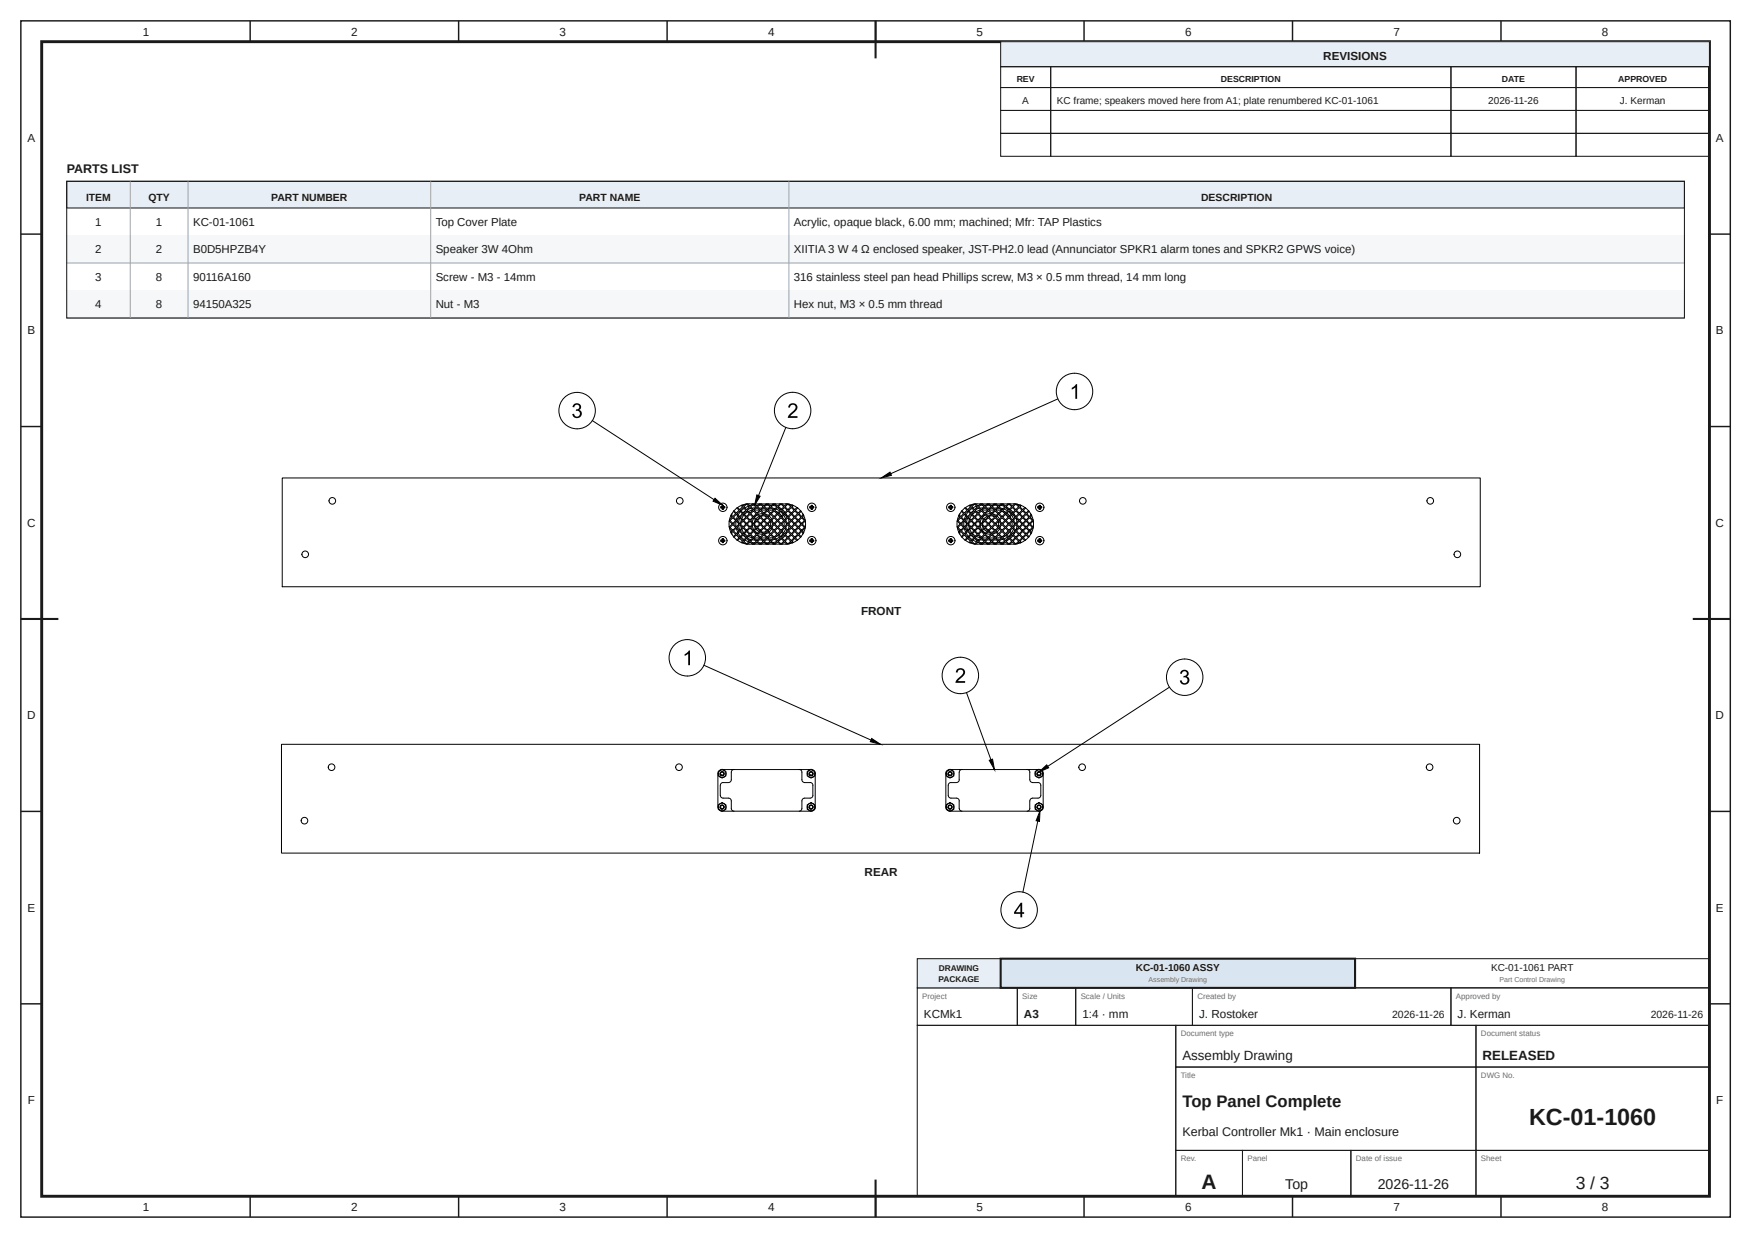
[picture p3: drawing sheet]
<svg xmlns="http://www.w3.org/2000/svg" width="420mm" height="297mm" viewBox="0 0 420 297" stroke-linecap="round" stroke-linejoin="round" font-family="sans-serif">
<g fill="none" stroke="#1a1a1a" stroke-width=".35">
<path d="M5 5h410v287h-410zM60 5v5M110 5v5M160 5v5M210 5v5M260 5v5M310 5v5M360 5v5M5 56.2h5M410 56.2h5M5 102.3h5M410 102.3h5"/>
<path d="M5 148.5h5M410 148.5h5M5 194.7h5M410 194.7h5M5 240.8h5M410 240.8h5M60 287v5M110 287v5M160 287v5M210 287v5M260 287v5M310 287v5"/>
<path d="M360 287v5"/>
</g>
<path d="M10 10h400v277h-400z" fill="none" stroke="#1a1a1a" stroke-width=".7" stroke-linecap="butt"/>
<path d="M210 5v9M5 148.5h9M406 148.5h9M210 283v9" fill="none" stroke="#1a1a1a" stroke-width=".5"/>
<path d="M240 10h170v6h-170z" fill="#e8eef5"/>
<g fill="none" stroke="#1a1a1a" stroke-width=".25">
<path d="M240 10h170v6h-170zM240 16h12v5h-12zM252 16h96v5h-96zM348 16h30v5h-30zM378 16h32v5h-32zM240 21h12v5.5h-12zM240 26.5h12v5.5h-12zM240 32h12v5.5h-12zM252 21h96v5.5h-96zM252 26.5h96v5.5h-96zM252 32h96v5.5h-96zM348 21h30v5.5h-30z"/>
<path d="M348 26.5h30v5.5h-30zM348 32h30v5.5h-30zM378 21h32v5.5h-32zM378 26.5h32v5.5h-32zM378 32h32v5.5h-32zM220 237h24v9h-24zM244 237h14v9h-14zM258 237h28v9h-28zM286 237h62v9h-62zM348 237h62v9h-62zM220 246h62v41h-62zM282 246h72v10h-72z"/>
<path d="M282 256h72v20h-72zM354 246h56v10h-56zM354 256h56v20h-56zM282 276h16v11h-16zM298 276h26v11h-26zM324 276h30v11h-30zM354 276h56v11h-56z"/>
</g>
<path d="M220 230h20v7h-20z" fill="#e8eef5"/>
<path d="M220 230h20v7h-20z" fill="none" stroke="#1a1a1a" stroke-width=".25"/>
<path d="M240 230h85v7h-85z" fill="#d9e6f2"/>
<path d="M240 230h85v7h-85z" fill="none" stroke="#1a1a1a" stroke-width=".5"/>
<path d="M325 230h85v7h-85z" fill="none" stroke="#1a1a1a" stroke-width=".25"/>
<path d="M16 43.5h388v6.4h-388z" fill="#e8eef5"/>
<path d="M16 43.5h388v6.4h-388z" fill="none" stroke="#1a1a1a" stroke-width=".25"/>
<path d="M16 56.5h388" fill="none" stroke="#9aa3ad" stroke-width=".24"/>
<path d="M16 56.5h388v6.6h-388z" fill="#f5f7f9"/>
<path d="M16 63.1h388M16 69.7h388" fill="none" stroke="#9aa3ad" stroke-width=".24"/>
<path d="M16 69.7h388v6.6h-388z" fill="#f5f7f9"/>
<path d="M31.2 43.5v32.8M45.1 43.5v32.8M103.3 43.5v32.8M189.2 43.5v32.8M16 76.3h388" fill="none" stroke="#9aa3ad" stroke-width=".24"/>
<path d="M16 43.5h388v32.8h-388z" fill="none" stroke="#1a1a1a" stroke-width=".25"/>
<g fill="none" stroke="#000" stroke-width=".24">
<path d="M253.7 95.7l-40.1 18M67.7 114.7h287.3v26.1h-287.3zM142.1 100.9l29.2 19M171.5 119.5l1.9 1.7-2.4-1zM181.5 118.7l.8 .4-1.3 2.1zM188.5 102.6l-6.6 16.3M211.3 114.7l2.2-1.4 .3 .7zM172.9 129.6l.2 .1M172.9 121.6l.2 .1M173.1 129.8l.2 .2M173.1 129.8h-.2M173.1 121.8l.2 .2"/>
<path d="M173.1 121.8h-.2M173.1 129.6v.2M173.1 121.6v.2M173.1 129.6v.1M173.1 121.6v.1M173.1 121.6h.1M173.1 129.6h.1M173.1 121.8l.1 .1M173.1 129.6h-.2v.2l.3 .1 .1 .3M173.1 121.6l-.2 .1 .2 .1M173.1 129.8h.1M173.1 121.8h.1"/>
<path d="M173.2 121.9v.1M173.2 129.3l.1 .1M173.2 121.3l.1 .1M173.2 129.5h.1M173.2 121.5h.1M173.2 129.2h.3v.3M173.2 121.2h.3v.3M173.2 121.8v.1M173.2 122v.2h.3M173.3 129.2l-.1 .3M173.3 121.2l-.1 .3M173.3 130l-.1 .2"/>
<path d="M173.3 129.4l-.2 .3M173.3 122l-.1 .2M173.3 121.4l-.2 .3M173.3 130h-.1M173.3 122h-.1M173.3 130h.1M173.3 129.4h.1M173.3 122h.1M173.3 121.4h.1M173.4 130l.1 .2h-.3M173.4 129.5l.2 .1M173.4 121.5h.1"/>
<path d="M173.4 122h.1M173.5 129.6h.3M173.5 121.8v.2M173.5 129.8v.1M173.5 121.5h.1M173.5 129.2v.3M173.5 121.2v.3M173.5 130v.2M173.5 122v.2M173.5 129.9v.1M173.5 121.5l.1 .1M173.6 129.7h.1"/>
<path d="M173.6 129.8h.1M173.6 121.7h.1M173.6 121.8h.1M173.6 129.8l-.2 .2M173.6 121.8l-.1 .1M173.6 129.8l-.1 .1M173.6 129.8h.2M173.6 121.8h.2M173.7 129.6v.2M173.7 121.6v.2M173.8 129.6l-.2 .1M173.8 121.6l-.2 .1"/>
<path d="M173.8 129.6v.2h-.2M173.8 121.6v.2M173.8 121.6h-.3M173.8 121.8h-.3v.4M175.4 127.9l.2 .3M175.6 123.2l-.2 .4M175.8 125.9l.6 .6-.6 .7-.7-.7zM175.8 124.2l.6 .7-.6 .7-.7-.7zM175.9 122.7l.5 .5-.6 .7-.4-.4-.1 .3 .3 .3-.6 .6-.1 .4 .7 .6-.7 .6 .1 .4 .6 .7-.3 .3 .1 .2 .4-.4 .6 .7-.5 .5 .1 .2 .6-.6 .6 .7-.5 .5M175.9 127.4l.7-.7 .6 .7-.6 .6zM175.9 125.7l.7-.7 .6 .7-.6 .7zM175.9 124.1l.7-.7 .6 .7-.6 .6z"/>
<path d="M176.5 125.1v1.2M176.6 126.7l.3 1M176.7 129.5l.2 .2M176.7 128.2l.7-.7 .7 .7-.7 .7zM176.7 126.5l.7-.6 .7 .6-.7 .7zM176.7 123.2l.7-.6 .7 .6-.7 .7zM176.9 129.7l.5-.5 .7 .6-.3 .4h.2M176.9 121.7l-.2 .2 .5 .5-.6 .7-.6-.6-.1 .2M176.9 123.7l-.3 1M177.1 127.9l.5 .8M177.1 125.6v.2M177.2 126.1l.2 1.1"/>
<path d="M177.4 124.2l.7 .7-.7 .7-.7-.7zM177.4 124.2l-.2 1.1M177.6 127.4l.6-.7 .7 .7-.7 .6zM177.6 125.7l.6-.7 .7 .7-.7 .7zM177.6 124.1l.6-.7 .7 .7-.7 .6zM177.6 122.4l.6-.6 .7 .6-.7 .7zM177.6 122.7l-.5 .8M177.7 125.6v.2M177.7 126.1l.1 .7M177.8 128.8l.7 .6M177.8 121.3l.3 .3-.7 .7-.5-.5M177.8 124.6l-.1 .7"/>
<path d="M177.9 128l.2 .2M177.9 127l.5 .8M178 130.2l.2-.2 .5 .4 .6 .1 .6-.5 .5 .5M178 121.2l-.2 .1M178.1 123.2l-.2 .2M178.2 128.4l.5 .4M178.2 128.3l.7 .7-.7 .7-.6-.7zM178.4 129.8l.7-.6 .6 .6-.6 .7zM178.4 128.2l.7-.7 .6 .7-.6 .7zM178.4 123.2l.7-.6 .6 .6-.6 .7zM178.4 121.6l.7-.7 .6 .7-.6 .7zM178.4 123.6l-.5 .8"/>
<path d="M178.5 122l-.7 .6M178.6 128l.7 .6M178.7 129.6l.9 .4M178.7 122.6l-.5 .4M179.1 125.9l.6 .6-.6 .7-.7-.7zM179.1 124.2l.6 .7-.6 .7-.7-.7zM179.2 129l.7-.7 .6 .7-.6 .7zM179.2 127.4l.7-.7 .6 .7-.6 .6zM179.2 125.7l.7-.7 .6 .7-.6 .7zM179.2 124.1l.7-.7 .6 .7-.6 .6zM179.2 122.4l.7-.6 .6 .6-.6 .7zM179.3 122.8l-.7 .6"/>
<path d="M179.4 129.2l.7 .3M179.5 128.7l1.1 .3M179.6 121.4l-.9 .4M179.8 130.1h.2M180 121.3l-.2 .1M180 129.8l.7-.6 .7 .6-.7 .7zM180 128.2l.7-.7 .7 .7-.7 .7zM180 123.2l.7-.6 .7 .6-.7 .7zM180 121.6l.7-.7 .7 .7-.7 .7zM180.1 122l-.7 .2M180.4 125.5v.4M180.4 129.5h.7"/>
<path d="M180.4 130.2h.6M180.4 126.2l.4 .9M180.4 120.9l-.5 .5-.6-.5-.6 .1-.5 .4-.2-.2M180.6 122.4l-1.1 .3M180.7 125.9l.7 .6-.7 .7-.7-.7zM180.7 124.2l.7 .7-.7 .7-.7-.7zM180.8 124.3l-.4 .9M180.9 127.4l.6-.7 .7 .7-.7 .6zM180.9 125.7l.6-.7 .7 .7-.7 .7zM180.9 124.1l.6-.7 .7 .7-.7 .6zM180.9 122.4l.6-.6 .7 .6-.7 .7zM180.9 129l1.3 .1"/>
<path d="M180.9 126.1l.3 .6M180.9 127.3l.8 .6M181 121.9h.1M181 121.9h-.6M181 130.5l.5-.5 .6 .5M181 120.9l.5 .5 .6-.5M181 121.2h-.6M181.2 124.7l-.3 .7M181.3 126.9l.8 .6M181.3 121.2h.5M181.3 130.2h.5M181.4 129.5h.3"/>
<path d="M181.4 121.9h.3M181.5 128.3l.7 .7-.7 .7-.6-.7zM181.7 123.5l-.8 .6M181.7 129.8l.7-.6 .6 .6-.6 .7zM181.7 128.2l.7-.7 .6 .7-.6 .7zM181.7 126.5l.7-.6 .6 .6-.6 .7zM181.7 123.2l.7-.6 .6 .6-.6 .7zM181.7 121.6l.7-.7 .6 .7-.6 .7zM181.9 128l1.1 .2M182 129.5h.8M182 121.9h.8M182.1 123.9l-.8 .6"/>
<path d="M182.1 121.2h.6M182.1 130.2h.6M182.2 122.4h-1.3M182.3 127.6l.2 .1M182.4 124.2l.6 .7-.6 .7-.7-.7zM182.5 127.4l.7-.7 .7 .7-.7 .6zM182.5 124.1l.7-.7 .7 .7-.7 .6zM182.5 122.4l.7-.6 .7 .6-.7 .7zM182.5 123.8h-.2M182.6 122.4h1.2M182.6 129.1h1.2M182.6 130.5l.6-.5 .5 .5"/>
<path d="M182.6 120.9l.6 .5 .5-.5M182.9 123.7l.8 .2M183 121.2h.4M183 130.2h.4M183 123.2l-1.1 .2M183 129.5h.3M183 121.9h.3M183.2 128.3l.7 .7-.7 .7-.7-.7zM183.2 125l.7 .7-.7 .7-.7-.7zM183.3 123.2l.7-.6 .7 .6-.7 .7zM183.3 121.6l.7-.7 .7 .7-.7 .7zM183.4 123.3l.9 .4"/>
<path d="M183.6 129.5h.8M183.6 121.9h.8M183.7 121.2h.6M183.7 130.2h.6M183.7 127.5l-.8 .2M184 129.2l.7 .6-.7 .7-.7-.7zM184 127.5l.7 .7-.7 .7-.7-.7zM184 125.9l.7 .6-.7 .7-.7-.7zM184 124.2l.7 .7-.7 .7-.7-.7zM184.2 129l.6-.7 .7 .7-.7 .7zM184.2 127.4l.6-.7 .7 .7-.7 .6zM184.2 125.7l.6-.7 .7 .7-.7 .7z"/>
<path d="M184.2 124.1l.6-.7 .7 .7-.7 .6zM184.2 122.4l.6-.6 .7 .6-.7 .7zM184.2 122.4l1.3 .1M184.3 127.8l-.9 .3M184.3 130.5l.5-.5 .6 .5M184.3 120.9l.5 .5 .6-.5M184.5 123.8l.6 .7M184.6 121.2h.5M184.6 124.8l.1 .1M184.7 126.5l-.1 .1M184.7 121.9h.1M184.8 121.9h.2"/>
<path d="M184.8 125.1v1.2M185 129.5h-.3M185 129.8l.7-.6 .6 .6-.6 .7zM185 128.2l.7-.7 .6 .7-.6 .7zM185 123.2l.7-.6 .6 .6-.6 .7zM185 121.6l.7-.7 .6 .7-.6 .7zM185.1 126.9l-.6 .7M185.1 130.2h-.5M185.2 124.7l.1 .5M185.3 126.3l-.1 .4M185.3 121.2l.9 .3M185.3 121.9l.6 .1"/>
<path d="M185.3 125.5v.4M185.5 129l-1.3 .1M185.7 125.9l.6 .6-.6 .7-.7-.7zM185.7 124.2l.6 .7-.6 .7-.7-.7zM185.8 129l.7-.7 .7 .7-.7 .7zM185.8 127.4l.7-.7 .7 .7-.7 .6zM185.8 125.7l.7-.7 .7 .7-.7 .7zM185.8 124.1l.7-.7 .7 .7-.7 .6zM185.8 122.4l.7-.6 .7 .6-.7 .7zM185.9 129.4l-.6 .1M185.9 130.5l.6-.5 .5 .5M185.9 120.9l.6 .5 .5-.5"/>
<path d="M186.1 122.6l.5 .3M186.1 122.1l.9 .5M186.2 130l-.9 .2M186.6 128.5l-.5 .3M186.6 129.8l.7-.6 .7 .6-.7 .7zM186.6 128.2l.7-.7 .7 .7-.7 .7zM186.6 126.5l.7-.6 .7 .6-.7 .7zM186.6 124.9l.7-.7 .7 .7-.7 .7zM186.6 123.2l.7-.6 .7 .6-.7 .7zM186.6 121.6l.7-.7 .7 .7-.7 .7zM186.8 121.7l.7 .4M186.8 123.1l.7 .7"/>
<path d="M187 128.8l-.9 .5M187.2 122.7l.6 .7M187.5 127.7l-.7 .6M187.5 129.3l-.7 .4M187.5 129l.6-.7 .7 .7-.7 .7zM187.5 127.4l.6-.7 .7 .7-.7 .6zM187.5 125.7l.6-.7 .7 .7-.7 .7zM187.5 124.1l.6-.7 .7 .7-.7 .6zM187.5 122.4l.6-.6 .7 .6-.7 .7zM187.6 124l.2 .4M187.6 120.9l.5 .5 .6-.5 .6 .1 .5 .4 .2-.2M187.6 122.3l.7 .6"/>
<path d="M187.8 127l-.2 .5M187.8 128l-.6 .7M188 123.6l.4 .9M188 124.9h.1M188 126.5h.1M188 125.2v1.1M188.3 128.5l-.7 .7M188.3 129.8l.7-.6 .6 .6-.6 .7zM188.3 128.2l.7-.7 .6 .7-.6 .7zM188.3 126.5l.7-.6 .6 .6-.6 .7zM188.3 124.9l.7-.7 .6 .7-.6 .7zM188.3 123.2l.7-.6 .6 .6-.6 .7z"/>
<path d="M188.3 121.6l.7-.7 .6 .7-.6 .7zM188.4 120.9h-8.7a4.8 4.8 0 0 0-4.8 4.8 4.8 4.8 0 0 0 4.8 4.8h8.7M188.4 120.9a4.8 4.8 0 0 1 4.8 4.8 4.8 4.8 0 0 1-4.8 4.8M188.4 126.9l-.4 .9M188.4 123.1l.4 .6M188.5 124.7v.4M188.5 126.3v.4M188.6 125.5v.4M188.8 127.7l-.4 .6M189 124.2l.2 1.1M189.1 129l.7-.7 .7 .7-.7 .7zM189.1 127.4l.7-.7 .7 .7-.7 .6z"/>
<path d="M189.1 125.7l.7-.7 .7 .7-.7 .7zM189.1 124.1l.7-.7 .7 .7-.7 .6zM189.1 122.4l.7-.6 .7 .6-.7 .7zM189.2 126.1l-.2 1.1M189.2 125.6v.2M189.9 128.2l.7-.7 .7 .7-.7 .7zM189.9 126.5l.7-.6 .7 .6-.7 .7zM189.9 124.9l.7-.7 .7 .7-.7 .7zM189.9 123.2l.7-.6 .7 .6-.7 .7zM190 130.2l-.2-.2-.5 .5h-.6l-.6-.5-.5 .5M190.1 121.2l.2 .1M190.3 121.3l-.4 .3 .7 .7 .5-.5"/>
<path d="M190.8 127.4l.7-.7 .6 .7-.6 .6zM190.8 125.7l.7-.7 .6 .7-.6 .7zM190.8 124.1l.7-.7 .6 .7-.6 .6zM191.1 129.7l-.5-.5-.7 .6 .4 .4h-.2M191.1 121.7l.2 .2M191.3 121.9l-.5 .5 .7 .7 .5-.6 .2 .2M191.3 129.5l-.2 .2M191.6 126.5l.7-.6 .6 .6-.6 .7zM191.6 124.9l.7-.7 .6 .7-.6 .7zM192.1 122.7l-.5 .5 .7 .7 .4-.4M192.2 128.7l-.2 .2-.5-.6-.7 .7 .5 .5M192.5 123.2l.1 .3"/>
<path d="M192.6 127.9l-.1 .3M192.7 127.9l-.4-.4-.7 .7 .5 .5M192.7 123.5l.1 .2M192.8 123.7l-.4 .4 .7 .6M193.1 126.7l-.7 .7 .4 .3-.1 .2M193.1 124.7l.1 .4M193.1 125.1l-.7 .6 .7 .6M193.2 126.3l-.1 .4M194.2 129.6l.2 .1M194.2 121.6l.2 .1M194.2 121.8h.3M194.2 129.6v.2l.3 .1 .1 .3"/>
<path d="M194.2 121.6v.2M194.4 129.8l.2 .2M194.4 129.8h-.2M194.4 121.8l.2 .2M194.4 121.8h-.2M194.4 129.6v.2M194.4 121.6v.2M194.4 129.6l.1 .1M194.4 121.6l.1 .1M194.4 129.6h.2M194.4 121.8l.1 .1M194.4 121.6h.2"/>
<path d="M194.5 129.6h-.3M194.5 121.6h-.3M194.5 129.8h-.1M194.5 121.8h-.1M194.5 121.9l.1 .1M194.6 129.3v.1M194.6 121.3v.1M194.6 129.5h.1M194.6 121.8l-.1 .1M194.6 121.5h.1M194.6 130.2h.2M194.6 129.2h.2"/>
<path d="M194.6 121.2h.2M194.6 121.5h-.1M194.6 129.5h-.1M194.6 129.2v.3M194.6 121.2v.3M194.6 130v.2M194.6 129.4l-.2 .3M194.6 122v.2M194.6 121.4l-.2 .3M194.6 130h.1M194.6 122h.1M194.6 130h.2"/>
<path d="M194.6 129.4h.2M194.6 122h.2M194.6 121.4h.2M194.8 130v.2M194.8 129.5l.2 .1M194.8 122v.2M194.8 121.5h.1M194.8 130h.1M194.8 122h.1M194.8 129.3v.2M194.8 129.6h.1M194.8 121.8v.2"/>
<path d="M194.8 121.3v.2M194.8 121.6h.1M194.8 129.8l.1 .1M194.8 129.5h.1M194.8 129.2v.3M194.8 121.2v.3M194.8 122l-.1 .2-.1-.2M194.9 129.9l-.1 .3M194.9 121.5l.1 .1M194.9 129.7h.1M194.9 129.8h.1M194.9 121.7h.1"/>
<path d="M194.9 121.8h.1M194.9 129.8l-.1 .2M194.9 121.8l-.1 .2M194.9 129.6h.3M194.9 121.6h.3M195 121.8l-.1 .1M195 129.8h.2M195 121.8h.2M195 129.6v.2M195 121.6v.2M195.2 129.6l-.2 .1M195.2 121.6l-.2 .1"/>
<path d="M195.2 129.6v.2l-.3 .1M195.2 121.6v.2M195.2 121.8h-.3M227.6 129.6l.1 .1M227.6 121.6l.1 .1M227.6 121.8h.2M227.6 129.6l.3 .6M227.6 121.6v.2M227.7 129.8l.3 .2M227.7 129.8h-.1M227.7 121.8l.3 .2M227.7 121.8h-.1"/>
<path d="M227.7 129.6v.2M227.7 121.6v.2M227.8 129.6v.1M227.8 121.6v.1M227.8 129.6h.1M227.8 121.8l.1 .1M227.8 121.6h.1M227.8 129.6h-.2M227.8 121.6h-.2M227.8 129.8h.1M227.8 121.8h.1M227.9 121.9v.1"/>
<path d="M227.9 129.3l.1 .1M227.9 121.3l.1 .1M227.9 129.5h.1M227.9 121.8v.1M227.9 121.5h.1M227.9 129.2v.3M227.9 121.2v.3M227.9 130.2h.3M227.9 129.2h.3M227.9 121.2h.3M228 130l-.1 .2M228 129.4l-.3 .3"/>
<path d="M228 122l-.1 .2M228 121.4l-.3 .3M228 130h-.1M228 122h-.1M228 130h.1M228 129.4h.1M228 122h.1M228 121.4h.1M228.1 130l.1 .2M228.1 129.5l.2 .1M228.1 122l.1 .2M228.1 121.5h.1"/>
<path d="M228.1 130h.1M228.1 122h.1M228.1 129.2l.1 .3M228.1 121.2l.1 .3M228.2 122l-.2 .2-.1-.2M228.2 129.3v.2M228.2 129.6h.1M228.2 121.8v.2M228.2 121.3v.2M228.2 121.6h.1M228.2 129.8v.1M228.2 129.5h.1"/>
<path d="M228.2 121.5h.1M228.2 129.9l-.1 .3M228.2 121.5l.1 .1M228.3 129.7h.1M228.3 129.8h.1M228.3 121.7h.1M228.3 121.8h.1M228.3 129.8l-.2 .2M228.3 121.8l-.2 .2M228.3 129.6h.2M228.3 121.6h.2M228.3 121.8l-.1 .1"/>
<path d="M228.3 129.8h.2M228.3 121.8h.2M228.3 129.6v.2M228.3 121.6v.2M228.5 129.6l-.2 .1M228.5 121.6l-.2 .1M228.5 129.6v.2l-.3 .1M228.5 121.6v.2M228.5 121.8h-.2M229.8 126.5l.6-.6 .7 .6-.7 .7zM230.1 127.9l.1 .3M230.2 123.2l-.1 .4"/>
<path d="M230.4 124.2l.7 .7-.7 .7-.6-.7zM230.6 122.7l.5 .5-.7 .7-.3-.4-.1 .3 .3 .3-.7 .6v.4l.7 .6-.7 .6v.4l.7 .7-.3 .3 .1 .2 .3-.4 .7 .7-.5 .5M230.6 128.7l.1 .2 .6-.6 .6 .7-.5 .5M230.6 127.4l.7-.7 .6 .7-.6 .6zM230.6 125.7l.7-.7 .6 .7-.6 .7zM230.6 124.1l.7-.7 .6 .7-.6 .6zM231.2 125.1v1.2M231.3 126.7l.3 1M231.4 129.5l.2 .2 .5-.5 .6 .6-.3 .4M231.4 128.2l.7-.7 .6 .7-.6 .7zM231.4 126.5l.7-.6 .6 .6-.6 .7zM231.4 123.2l.7-.6 .6 .6-.6 .7z"/>
<path d="M231.6 121.7l-.2 .2 .5 .5-.6 .7-.6-.6-.1 .2M231.6 123.7l-.3 1M231.7 127.9l.6 .8M231.8 125.6v.2M231.8 126.1l.3 1.1M232.1 124.2l.6 .7-.6 .7-.7-.7zM232.1 124.2l-.3 1.1M232.2 129l.7-.7 .7 .7-.7 .7zM232.2 127.4l.7-.7 .7 .7-.7 .6zM232.2 125.7l.7-.7 .7 .7-.7 .7zM232.2 124.1l.7-.7 .7 .7-.7 .6zM232.2 122.4l.7-.6 .7 .6-.7 .7z"/>
<path d="M232.3 122.7l-.6 .8M232.3 125.6v.2M232.3 126.1l.2 .7M232.4 128.8l.8 .6M232.4 121.3l.3 .3-.6 .7-.5-.5M232.4 130.1l.3 .1 .2-.2 .5 .4 .6 .1 .6-.5 .5 .5M232.5 124.6l-.2 .7M232.6 128l.1 .2M232.6 127l.5 .8M232.7 123.2l-.1 .2M232.9 128.4l.5 .4M233.1 129.8l.6-.6 .7 .6-.7 .7z"/>
<path d="M233.1 128.2l.6-.7 .7 .7-.7 .7zM233.1 123.2l.6-.6 .7 .6-.7 .7zM233.1 121.6l.6-.7 .7 .7-.7 .7zM233.1 123.6l-.5 .8M233.2 122l-.8 .6M233.3 128l.7 .6M233.3 129.6l1 .4M233.4 122.6l-.5 .4M233.7 125.9l.7 .6-.7 .7-.6-.7zM233.7 124.2l.7 .7-.7 .7-.6-.7zM233.9 127.4l.7-.7 .6 .7-.6 .6zM233.9 125.7l.7-.7 .6 .7-.6 .7z"/>
<path d="M233.9 124.1l.7-.7 .6 .7-.6 .6zM233.9 122.4l.7-.6 .6 .6-.6 .7zM234 122.8l-.7 .6M234.1 129.2l.7 .3M234.2 128.7l1 .3M234.3 121.4l-1 .4M234.4 120.9h8.6a4.8 4.8 0 0 1 4.9 4.8 4.8 4.8 0 0 1-4.9 4.8h-8.6M234.4 120.9a4.8 4.8 0 0 0-4.9 4.8 4.8 4.8 0 0 0 4.9 4.8M234.5 130.1h.2M234.6 128.3l.6 .7-.6 .7-.7-.7zM234.7 121.3l-.2 .1M234.7 129.8l.7-.6 .6 .6-.6 .7z"/>
<path d="M234.7 128.2l.7-.7 .6 .7-.6 .7zM234.7 123.2l.7-.6 .6 .6-.6 .7zM234.7 121.6l.7-.7 .6 .7-.6 .7zM234.8 122l-.7 .2M235.1 125.5v.4M235.1 129.5h.7M235.1 130.2h.6M235.1 126.2l.4 .9M235.1 120.9l-.5 .5-.6-.5-.6 .1-.5 .4-.2-.2-.3 .1M235.2 122.4l-1 .3M235.4 125.9l.6 .6-.6 .7-.7-.7zM235.4 124.2l.6 .7-.6 .7-.7-.7z"/>
<path d="M235.5 124.3l-.4 .9M235.5 127.4l.7-.7 .7 .7-.7 .6zM235.5 125.7l.7-.7 .7 .7-.7 .7zM235.5 124.1l.7-.7 .7 .7-.7 .6zM235.5 122.4l.7-.6 .7 .6-.7 .7zM235.6 129l1.2 .1M235.6 126.1l.3 .6M235.6 127.3l.8 .6M235.6 121.9h.2M235.6 121.2h.1M235.6 130.2h.1M235.7 121.9h-.6"/>
<path d="M235.7 121.2h-.6M235.7 130.5l.5-.5 .6 .5M235.7 120.9l.5 .5 .6-.5M235.9 124.7l-.3 .7M236 126.9l.7 .6M236 121.2h.4M236 130.2h.4M236.1 129.5h.2M236.1 121.9h.2M236.2 128.3l.7 .7-.7 .7-.7-.7zM236.4 123.5l-.8 .6M236.4 129.8l.6-.6 .7 .6-.7 .7z"/>
<path d="M236.4 128.2l.6-.7 .7 .7-.7 .7zM236.4 123.2l.6-.6 .7 .6-.7 .7zM236.4 121.6l.6-.7 .7 .7-.7 .7zM236.6 128l1.1 .2M236.7 129.5h.7M236.7 121.9h.7M236.7 123.9l-.7 .6M236.7 121.2h.6M236.7 130.2h.6M236.8 122.4h-1.2M237 127.6l.2 .1M237 125.9l.7 .6-.7 .7-.6-.7z"/>
<path d="M237 124.2l.7 .7-.7 .7-.6-.7zM237.2 122.4l.6-.6 .7 .6-.7 .7zM237.2 123.8h-.2M237.2 122.4h1.3M237.2 129.1h1.3M237.3 130.5l.5-.5 .6 .5M237.3 120.9l.5 .5 .6-.5M237.5 123.7l.9 .2M237.6 121.2h.5M237.6 130.2h.5M237.7 123.2l-1.1 .2M237.7 129.5h.3"/>
<path d="M237.7 121.9h.3M237.8 128.3l.7 .7-.7 .7-.6-.7zM237.8 126.7l.7 .7-.7 .6-.6-.6zM237.8 123.4l.7 .7-.7 .6-.6-.6zM237.8 125l.7 .7-.7 .7-.6-.7zM238 123.2l.7-.6 .6 .6-.6 .7zM238.1 123.3l.8 .4M238.3 129.5h.8M238.3 121.9h.8M238.4 121.2h.6M238.4 130.2h.6M238.4 127.5l-.9 .2"/>
<path d="M238.7 129.2l.6 .6-.6 .7-.7-.7zM238.7 127.5l.6 .7-.6 .7-.7-.7zM238.7 125.9l.6 .6-.6 .7-.7-.7zM238.7 124.2l.6 .7-.6 .7-.7-.7zM238.7 120.9l.6 .7-.6 .7-.7-.7zM238.8 122.4l.7-.6 .7 .6-.7 .7zM238.9 122.4l1.2 .1M238.9 127.8l-.8 .3M238.9 130.5l.6-.5 .5 .5M238.9 120.9l.6 .5 .5-.5M239.1 123.8l.6 .7M239.3 121.2h.4"/>
<path d="M239.3 124.8v.1M239.3 126.5v.1M239.4 121.9h.1M239.4 121.9h.3M239.4 125.1v1.2M239.5 128.3l.7 .7-.7 .7-.7-.7zM239.5 126.7l.7 .7-.7 .6-.7-.6zM239.5 125l.7 .7-.7 .7-.7-.7zM239.5 123.4l.7 .7-.7 .6-.7-.6zM239.7 129.5h-.3M239.7 123.2l.6-.6 .7 .6-.7 .7zM239.7 126.9l-.6 .7"/>
<path d="M239.7 130.2h-.4M239.8 124.7l.2 .5M240 126.3l-.2 .4M240 121.2l.9 .3M240 121.9l.6 .1M240 125.5v.4M240.1 129l-1.2 .1M240.3 129.2l.7 .6-.7 .7-.6-.7zM240.3 127.5l.7 .7-.7 .7-.6-.7zM240.3 125.9l.7 .6-.7 .7-.6-.7zM240.3 124.2l.7 .7-.7 .7-.6-.7zM240.3 120.9l.7 .7-.7 .7-.6-.7z"/>
<path d="M240.5 122.4l.6-.6 .7 .6-.7 .7zM240.6 129.4l-.6 .1M240.6 130.5l.5-.5 .6 .5M240.6 120.9l.5 .5 .6-.5M240.7 122.6l.6 .3M240.8 122.1l.9 .5M240.9 130l-.9 .2M241.1 128.3l.7 .7-.7 .7-.6-.7zM241.1 126.7l.7 .7-.7 .6-.6-.6zM241.1 125l.7 .7-.7 .7-.6-.7zM241.1 123.4l.7 .7-.7 .6-.6-.6zM241.3 128.5l-.6 .3"/>
<path d="M241.3 123.2l.7-.6 .7 .6-.7 .7zM241.3 121.6l.7-.7 .7 .7-.7 .7zM241.4 121.7l.7 .4M241.5 123.1l.6 .7M241.7 128.8l-.9 .5M241.8 122.7l.7 .7M242 129.2l.7 .6-.7 .7-.7-.7zM242 127.5l.7 .7-.7 .7-.7-.7zM242 125.9l.7 .6-.7 .7-.7-.7zM242 124.2l.7 .7-.7 .7-.7-.7zM242.1 127.7l-.6 .6M242.1 129.3l-.7 .4"/>
<path d="M242.1 122.4l.7-.6 .7 .6-.7 .7zM242.3 120.9l.5 .5 .5-.5 .7 .1M242.3 124l.2 .4M242.3 122.3l.7 .6M242.5 127l-.2 .5M242.5 128l-.7 .7M242.6 123.6l.5 .9M242.6 124.9h.1M242.7 126.5h-.1M242.7 125.2v1.1M242.8 128.3l.7 .7-.7 .7-.7-.7zM242.8 126.7l.7 .7-.7 .6-.7-.6z"/>
<path d="M242.8 125l.7 .7-.7 .7-.7-.7zM242.8 123.4l.7 .7-.7 .6-.7-.6zM243 128.5l-.7 .7M243 123.2l.6-.6 .7 .6-.7 .7zM243.1 126.9l-.5 .9M243.1 123.1l.4 .6M243.1 124.7l.1 .4M243.2 126.3l-.1 .4M243.3 125.5v.4M243.5 127.7l-.4 .6M243.6 129.2l.7 .6-.7 .7-.6-.7zM243.6 127.5l.7 .7-.7 .7-.6-.7z"/>
<path d="M243.6 125.9l.7 .6-.7 .7-.6-.7zM243.6 124.2l.7 .7-.7 .7-.6-.7zM243.6 120.9l.7 .7-.7 .7-.6-.7zM243.7 124.2l.2 1.1M243.8 124.1l.7-.7 .6 .7-.6 .6zM243.8 122.4l.7-.6 .6 .6-.6 .7zM243.9 126.1l-.2 1.1M243.9 125.6v.2M244 121l.5 .4 .2-.2 .3 .1M244 130.4l-.7 .1-.5-.5-.5 .5M244.5 128.3l.6 .7-.6 .7-.7-.7zM244.5 126.7l.6 .7-.6 .6-.7-.6z"/>
<path d="M244.5 125l.6 .7-.6 .7-.7-.7zM244.6 123.2l.7-.6 .7 .6-.7 .7zM244.9 121.3l-.3 .3 .7 .7 .5-.5M245.3 127.5l.7 .7-.7 .7-.7-.7zM245.3 125.9l.7 .6-.7 .7-.7-.7zM245.3 124.2l.7 .7-.7 .7-.7-.7zM245.8 129.7l-.5-.5-.7 .6 .4 .4h-.3l-.2-.2-.5 .5M245.8 121.7l.2 .2M246 121.9l-.6 .5 .7 .7 .6-.6 .1 .2M246 129.5l-.2 .2M246.1 126.7l.7 .7-.7 .6-.7-.6zM246.1 125l.7 .7-.7 .7-.7-.7z"/>
<path d="M246.1 123.4l.7 .7-.7 .6-.7-.6zM246.8 122.7l-.5 .5 .6 .7 .4-.4 .2 .2M246.9 125.9l.7 .6-.7 .7-.6-.7zM246.9 124.2l.7 .7-.7 .7-.6-.7zM247.2 123.2l.1 .3M247.3 127.9l-.1 .3M247.4 123.7l-.3 .4 .7 .6v.4l-.7 .6 .7 .6v.2l-.7 .9 .4 .3-.2 .2-.4-.4-.6 .7 .5 .6-.1 .1-.6-.6-.7 .7 .6 .5M248.9 129.6l.2 .1M248.9 121.6l.2 .1M248.9 121.8h.2M248.9 129.6v.2l.3 .1M248.9 121.6v.2"/>
<path d="M249.1 129.8l.2 .2M249.1 129.8h-.2M249.1 121.8h.1v.4M249.1 121.8h-.2M249.1 129.6v.2M249.1 121.6v.2M249.1 129.6v.1M249.1 121.6v.1M249.1 129.6h.1M249.1 121.8l.1 .1M249.1 129.6h-.2M249.1 121.6h-.2"/>
<path d="M249.1 129.8h.1M249.1 121.8h.1M249.2 121.5v.1M249.2 121.5l-.1 .1M249.2 129.9l.1 .1M249.2 129.3v.3l-.1 .1M249.2 121.8l.1 .2M249.2 121.3v.3l-.1 .1M249.2 129.8v.1M249.2 129.5h.1M249.2 121.5h.1M249.2 130v.2"/>
<path d="M249.2 129.2v.3M249.2 121.2v.3M249.2 130.2h.3M249.2 129.2h.3M249.2 121.2h.3M249.3 129.5h-.1M249.3 121.5h-.1M249.3 130l-.1 .2M249.3 130h-.1M249.3 122h-.1M249.3 130h.1M249.3 129.4h.1"/>
<path d="M249.3 122h.1M249.3 121.4h.1M249.4 130l.1 .2M249.4 129.5l.2 .1M249.4 122l.1 .2M249.4 121.5h.1M249.4 130h.1M249.4 122h.1M249.5 129.6h.1M249.5 121.8v.2M249.5 121.6h.1M249.5 129.8v.1"/>
<path d="M249.5 129.2v.3M249.5 121.2v.3M249.5 122l-.1 .2-.2-.2M249.5 129.3v.2M249.5 121.3v.2M249.5 129.5h.1M249.5 121.5h.1M249.5 129.9v.3M249.5 121.5l.1 .1M249.6 129.7h.1M249.6 129.8h.1M249.6 121.7h.1"/>
<path d="M249.6 121.8h.1M249.6 129.8l-.2 .2M249.6 121.8l-.2 .2M249.6 129.6h.2M249.6 121.6h.2M249.6 121.8l-.1 .1M249.7 129.8h.1M249.7 121.8h.1M249.7 129.6v.2M249.7 121.6v.2M249.8 129.6l-.1 .1M249.8 121.6l-.1 .1"/>
<path d="M249.8 129.6v.2l-.3 .1M249.8 121.6v.2M249.8 121.8h-.2M168.8 159.6l40.1 18M67.5 178.6h287.4v26.1h-287.4zM209.1 177.2l2.1 1.4-2.5-.7zM231.8 166.2l5.9 16.1M280.5 164.9l-29.2 19M172.3 193.1l.3-.2a.97 .97 0 0 1 1.5 .2v1l-.3 .2a.99 .99 0 0 1-1.5-.2zM172.3 185.1l.3-.2a.97 .97 0 0 1 1.5 .2v1l-.3 .2a.75 .75 0 0 1-1.3 0l-.2-.2zM172.3 185.2v8.8M172.4 194.2l.7 .4"/>
<path d="M172.7 193.7l.2 .3M172.7 185.7l.2 .3M172.8 190.8a.67 .67 0 0 0 .6 .7M173 194l-.2-.3v-.3l.5-.2 .3 .2v.4l-.3 .3-.4-.1M173 186l-.2-.3v-.3l.5-.2 .3 .2v.4l-.3 .3-.4-.1M173.1 194a.39 .39 0 0 1-.2-.6 .39 .39 0 0 1 .6 0 .39 .39 0 0 1-.1 .6M173.1 194h.3M173.1 186a.39 .39 0 0 1-.2-.6 .39 .39 0 0 1 .6 0 .39 .39 0 0 1-.1 .6M173.1 186h.3M173.1 184.6l-.7 .4M173.3 194.6h21.1M173.3 184.6h21.1"/>
<path d="M173.3 194h-.4l-.2-.3 .1-.4 .4-.2 .4 .2 .1 .4-.3 .4-.5-.1M173.3 186h-.4l-.2-.3 .1-.4 .4-.2 .4 .2 .1 .4-.3 .4-.5-.1M173.4 191.5h1.3a.67 .67 0 0 1 .7 .6v1.9a.67 .67 0 0 0 .7 .6M173.4 187.7a.67 .67 0 0 0-.6 .7l-.1 2.4M176.1 184.6a.67 .67 0 0 0-.7 .7v1.8a.67 .67 0 0 1-.7 .6l-1.3 .1M191.7 184.6a.67 .67 0 0 1 .6 .7v1.8a.67 .67 0 0 0 .7 .6l1.3 .1M193.6 193.1l.4-.2a.97 .97 0 0 1 1.4 .2v1l-.3 .2a.99 .99 0 0 1-1.5-.2zM193.6 185.1l.4-.2a.97 .97 0 0 1 1.4 .2v1l-.3 .2a.95 .95 0 0 1-1.4-.1zM194 193.7l.3 .3h.4M194 193.7l.3-.5 .3-.1 .3 .2v.7l-.3 .1-.3-.1M194 185.7l.2 .3h.5M194 185.7l.3-.5 .6 .1v.7l-.3 .1-.3-.1"/>
<path d="M194.1 193.7l.2 .3M194.1 185.7l.2 .3M194.3 191.5h-1.3a.67 .67 0 0 0-.7 .7v1.7a.67 .67 0 0 1-.6 .7M194.3 187.7a.67 .67 0 0 1 .7 .7M194.4 194l-.3-.3v-.3l.6-.2 .3 .2v.4l-.4 .3-.3-.1M194.4 186l-.3-.3v-.3l.6-.2 .3 .2v.4l-.4 .3-.3-.1M194.4 194a.39 .39 0 0 1-.2-.6 .39 .39 0 0 1 .7 0 .39 .39 0 0 1-.2 .6M194.4 194h.3M194.4 186a.39 .39 0 0 1-.2-.6 .39 .39 0 0 1 .7 0 .39 .39 0 0 1-.2 .6M194.4 186h.3M194.7 184.6l.6 .4M195 188.4v2.4"/>
<path d="M195 190.8a.67 .67 0 0 1-.7 .7M195.3 194.2l-.6 .4M195.5 185.2v8.8M226.9 185.2v8.8M226.9 193.1l.3-.2a.99 .99 0 0 1 1.6 .2v1l-.3 .2a.95 .95 0 0 1-1.5-.1zM226.9 185.1l.4-.2a.97 .97 0 0 1 1.5 .2v1l-.3 .2a.95 .95 0 0 1-1.5-.1zM227 194.2l.7 .4M227.4 193.7l.2 .3h.4M227.4 193.7l.2-.5 .3-.1 .4 .2-.1 .7-.3 .1-.3-.1M227.4 185.7l.3 .3h.3M227.4 185.7l.3-.5 .6 .1-.1 .7-.3 .1-.3-.1M227.4 193.7l.2 .3"/>
<path d="M227.4 185.7l.2 .3M227.4 190.8a.67 .67 0 0 0 .7 .7h1.3a.67 .67 0 0 1 .7 .6l-.1 1.9a.71 .71 0 0 0 .7 .6M227.7 194l-.2-.2v-.4l.1-.2h.4l.3 .2v.4l-.3 .3-.4-.1M227.7 186l-.2-.6 .1-.2h.4l.3 .2v.4l-.3 .3-.4-.1M227.7 184.6l-.7 .4M228 194.6h21.1M228 184.6h21.1M230.7 184.6a.67 .67 0 0 0-.6 .7l-.1 1.8a.63 .63 0 0 1-.6 .6l-1.3 .1a.63 .63 0 0 0-.7 .6v2.4M237.3 182.4l.7-.3 .5 2.5zM246.3 184.6a.63 .63 0 0 1 .7 .7v1.8a.67 .67 0 0 0 .7 .6M247.7 187.8l1.3-.1a.67 .67 0 0 1 .6 .7v2.4M247.7 191.5a.7 .7 0 0 0-.7 .7v1.7a.67 .67 0 0 1-.7 .7"/>
<path d="M248.3 193.1l.3-.2a.97 .97 0 0 1 1.5 .2v1l-.3 .2a1.06 1.06 0 0 1-1.5-.2zM248.3 185.1l.3-.2a.97 .97 0 0 1 1.5 .2v1l-.3 .2a1.06 1.06 0 0 1-1.5-.2zM248.7 193.7l.2 .3h.5M248.7 193.7l.2-.5 .3-.1 .4 .2v.7l-.4 .1-.3-.1M248.7 185.7l.3 .3h.4M248.7 185.7l.3-.5 .6 .1v.7l-.4 .1-.3-.1M248.7 193.7l.2 .3M248.7 185.7l.2 .3M248.9 197l-3.6 17M249 194l-.2-.2v-.4l.2-.2h.4l.2 .2v.4l-.3 .3-.4-.1M249 186l-.2-.6 .2-.2h.4l.2 .2v.4l-.3 .3-.4-.1M249 194a.39 .39 0 0 1-.1-.6 .39 .39 0 0 1 .6 0 .39 .39 0 0 1-.2 .6"/>
<path d="M249 194h.3M249 186a.39 .39 0 0 1-.1-.6 .39 .39 0 0 1 .6 0 .39 .39 0 0 1-.2 .6M249 186h.3M249.2 185.2l1.8-1.7 .5 .7zM249.3 184.6l.7 .4M249.4 194.5l-.1 2.6-.8-.2zM249.6 190.8a.67 .67 0 0 1-.6 .7h-1.3M250 194.2l-.7 .4M250.1 185.2v8.8"/>
<circle cx="138.4" cy="98.5" r="4.4"/>
<circle cx="190.1" cy="98.5" r="4.4"/>
<circle cx="257.7" cy="93.9" r="4.4"/>
<circle cx="73.2" cy="133" r=".79"/>
<circle cx="79.7" cy="120.2" r=".79"/>
<circle cx="163" cy="120.2" r=".79"/>
<circle cx="173.4" cy="129.7" r="1.01"/>
<circle cx="173.4" cy="121.7" r="1.01"/>
<circle cx="194.7" cy="129.7" r="1.01"/>
<circle cx="194.7" cy="121.7" r="1.01"/>
<circle cx="228" cy="129.7" r="1.01"/>
<circle cx="228" cy="121.7" r="1.01"/>
<circle cx="249.4" cy="129.7" r="1.01"/>
<circle cx="249.4" cy="121.7" r="1.01"/>
<circle cx="259.7" cy="120.2" r=".79"/>
<circle cx="343" cy="120.2" r=".79"/>
<circle cx="349.5" cy="133" r=".79"/>
<circle cx="164.8" cy="157.8" r="4.4"/>
<circle cx="230.3" cy="162" r="4.4"/>
<circle cx="284.1" cy="162.5" r="4.4"/>
<circle cx="73" cy="196.9" r=".79"/>
<circle cx="79.5" cy="184.1" r=".79"/>
<circle cx="162.9" cy="184.1" r=".79"/>
<circle cx="173.2" cy="185.6" r=".92"/>
<circle cx="173.2" cy="193.6" r=".92"/>
<circle cx="194.5" cy="185.6" r=".92"/>
<circle cx="194.5" cy="193.6" r=".92"/>
<circle cx="227.9" cy="185.6" r=".92"/>
<circle cx="227.9" cy="193.6" r=".92"/>
<circle cx="227.9" cy="185.6" r=".39"/>
<circle cx="227.9" cy="193.6" r=".39"/>
<circle cx="249.2" cy="185.6" r=".92"/>
<circle cx="249.2" cy="193.6" r=".92"/>
<circle cx="259.5" cy="184.1" r=".79"/>
<circle cx="342.9" cy="184.1" r=".79"/>
<circle cx="349.4" cy="196.9" r=".79"/>
<circle cx="244.4" cy="218.3" r="4.4"/>
</g>
<g fill="#000">
<path d="M137.7 97a.94 .94 0 0 1 1.4-.1 .94 .94 0 0 1-.2 1.5 1.09 1.09 0 0 1 .3 1.7 1.09 1.09 0 0 1-1.8-.3l-.1-.5h.4a.71 .71 0 0 0 .8 .6 .71 .71 0 0 0 .6-.9 .71 .71 0 0 0-1-.4l.1-.4a.6 .6 0 0 0 .7-.5 .6 .6 0 0 0-.6-.7 .6 .6 0 0 0-.6 .7l-.4-.1zM189.4 97a1.15 1.15 0 0 1 1.7 .3 1.15 1.15 0 0 1-.6 1.6l-1 .9h1.8v.5h-2.3l.2-.7 .4-.4a1.67 1.67 0 0 0 1.1-1.8 .69 .69 0 0 0-.7-.3 .69 .69 0 0 0-.5 .7h-.5zM257.1 93l1-.8h.2v3.5h-.4v-2.8l-.8 .6zM171.5 119.5l1.9 1.7-2.4-1zM181.5 118.7l.8 .4-1.3 2.1zM211.3 114.7l2.2-1.4 .3 .7zM164.2 156.9l1-.8h.3v3.5h-.4v-2.8l-.9 .6zM209.1 177.2l2.1 1.4-2.5-.7zM229.6 160.6a1.15 1.15 0 0 1 1.7 .2 1.15 1.15 0 0 1-.6 1.7l-.9 .9h1.7v.4h-2.3l.2-.6 .4-.5a1.67 1.67 0 0 0 1.1-1.7 .69 .69 0 0 0-.7-.3 .69 .69 0 0 0-.5 .7l-.5-.1zM283.4 160.9a.94 .94 0 0 1 1.4 0 .94 .94 0 0 1-.2 1.4 1.09 1.09 0 0 1 .3 1.7 1.09 1.09 0 0 1-1.7-.2l-.2-.5 .4-.1a.71 .71 0 0 0 .8 .7 .71 .71 0 0 0 .6-.9 .71 .71 0 0 0-1-.5l.1-.3a.6 .6 0 0 0 .7-.5 .6 .6 0 0 0-.5-.7 .6 .6 0 0 0-.6 .7l-.5-.1zM237.3 182.4l.7-.3 .5 2.5zM249.4 194.5l-.1 2.6-.8-.2z"/>
<path d="M249.2 185.2l1.8-1.7 .5 .7z"/>
<path d="M244.8 216.6h.4v2.2h.4v.4h-.4v.9h-.5v-.9h-1.5v-.4zM244.7 217.3l-1.1 1.5h1.1z"/>
</g>
<text font-size="5.6" fill="#1a1a1a" x="366.7" y="270">KC-01-1060</text>
<text font-size="5" fill="#1a1a1a" x="288.2" y="285.2">A</text>
<text font-size="4.2" fill="#1a1a1a" x="377.9" y="285.2">3 / 3</text>
<text font-size="4" fill="#1a1a1a" x="283.6" y="265.5">Top Panel Complete</text>
<g font-size="3.4" fill="#1a1a1a">
<text x="308.3" y="285.2">Top</text>
<text x="330.4" y="285.2">2026-11-26</text>
</g>
<g font-size="3.2" fill="#1a1a1a">
<text x="283.6" y="254.2">Assembly Drawing</text>
<text x="355.6" y="254.2">RELEASED</text>
</g>
<g font-size="3" fill="#1a1a1a">
<text x="16" y="41.5">PARTS LIST</text>
<text x="283.6" y="272.5">Kerbal Controller Mk1 · Main enclosure</text>
</g>
<g font-size="2.8" fill="#1a1a1a">
<text x="34.2" y="8.6">1</text>
<text x="84.2" y="8.6">2</text>
<text x="134.2" y="8.6">3</text>
<text x="184.2" y="8.6">4</text>
<text x="234.2" y="8.6">5</text>
<text x="284.2" y="8.6">6</text>
<text x="334.2" y="8.6">7</text>
<text x="384.2" y="8.6">8</text>
<text x="317.4" y="14.3">REVISIONS</text>
<text x="6.6" y="34.1">A</text>
<text x="411.6" y="34.1">A</text>
<text x="6.6" y="80.2">B</text>
<text x="411.6" y="80.2">B</text>
<text x="6.5" y="126.4">C</text>
<text x="411.5" y="126.4">C</text>
<text x="206.5" y="147.5">FRONT</text>
<text x="6.5" y="172.6">D</text>
<text x="411.5" y="172.6">D</text>
<text x="207.4" y="210.1">REAR</text>
<text x="6.6" y="218.7">E</text>
<text x="411.6" y="218.7">E</text>
<text x="221.6" y="244.2">KCMk1</text>
<text x="245.6" y="244.2">A3</text>
<text x="259.6" y="244.2">1:4 · mm</text>
<text x="287.6" y="244.2">J. Rostoker</text>
<text x="349.6" y="244.2">J. Kerman</text>
<text x="6.6" y="264.9">F</text>
<text x="411.6" y="264.9">F</text>
<text x="34.2" y="290.6">1</text>
<text x="84.2" y="290.6">2</text>
<text x="134.2" y="290.6">3</text>
<text x="184.2" y="290.6">4</text>
<text x="234.2" y="290.6">5</text>
<text x="284.2" y="290.6">6</text>
<text x="334.2" y="290.6">7</text>
<text x="384.2" y="290.6">8</text>
</g>
<g font-size="2.7" fill="#1a1a1a">
<text x="22.9" y="54.2">1</text>
<text x="37.4" y="54.2">1</text>
<text x="46.3" y="54.2">KC-01-1061</text>
<text x="104.5" y="54.2">Top Cover Plate</text>
<text x="190.4" y="54.2">Acrylic, opaque black, 6.00 mm; machined; Mfr: TAP Plastics</text>
<text x="22.9" y="60.8">2</text>
<text x="37.4" y="60.8">2</text>
<text x="46.3" y="60.8">B0D5HPZB4Y</text>
<text x="104.5" y="60.8">Speaker 3W 4Ohm</text>
<text x="190.4" y="60.8">XIITIA 3 W 4 Ω enclosed speaker, JST-PH2.0 lead (Annunciator SPKR1 alarm tones and SPKR2 GPWS voice)</text>
<text x="22.9" y="67.4">3</text>
<text x="37.4" y="67.4">8</text>
<text x="46.3" y="67.4">90116A160</text>
<text x="104.5" y="67.4">Screw - M3 - 14mm</text>
<text x="190.4" y="67.4">316 stainless steel pan head Phillips screw, M3 × 0.5 mm thread, 14 mm long</text>
<text x="22.9" y="74">4</text>
<text x="37.4" y="74">8</text>
<text x="46.3" y="74">94150A325</text>
<text x="104.5" y="74">Nut - M3</text>
<text x="190.4" y="74">Hex nut, M3 × 0.5 mm thread</text>
</g>
<g font-size="2.5" fill="#1a1a1a">
<text x="20.6" y="48.3">ITEM</text>
<text x="35.6" y="48.3">QTY</text>
<text x="65.1" y="48.3">PART NUMBER</text>
<text x="138.9" y="48.3">PART NAME</text>
<text x="288.1" y="48.3">DESCRIPTION</text>
<text x="333.9" y="244.2">2026-11-26</text>
<text x="395.9" y="244.2">2026-11-26</text>
</g>
<g font-size="2.4" fill="#1a1a1a">
<text x="245.2" y="24.9">A</text>
<text x="253.5" y="24.9">KC frame; speakers moved here from A1; plate renumbered KC-01-1061</text>
<text x="357" y="24.9">2026-11-26</text>
<text x="388.5" y="24.9">J. Kerman</text>
<text x="272.4" y="233">KC-01-1060 ASSY</text>
<text x="357.6" y="233">KC-01-1061 PART</text>
</g>
<g font-size="2.1" fill="#1a1a1a">
<text x="243.8" y="19.6">REV</text>
<text x="292.8" y="19.6">DESCRIPTION</text>
<text x="360.2" y="19.6">DATE</text>
<text x="388.1" y="19.6">APPROVED</text>
</g>
<g font-size="2" fill="#1a1a1a">
<text x="225.2" y="233">DRAWING</text>
<text x="225.1" y="235.6">PACKAGE</text>
</g>
<g font-size="1.9" fill="#6b6b6b">
<text x="221.2" y="239.6">Project</text>
<text x="245.2" y="239.6">Size</text>
<text x="259.2" y="239.6">Scale / Units</text>
<text x="287.2" y="239.6">Created by</text>
<text x="349.2" y="239.6">Approved by</text>
<text x="283.2" y="248.6">Document type</text>
<text x="355.2" y="248.6">Document status</text>
<text x="283.2" y="258.6">Title</text>
<text x="355.2" y="258.6">DWG No.</text>
<text x="283.2" y="278.6">Rev.</text>
<text x="299.2" y="278.6">Panel</text>
<text x="325.2" y="278.6">Date of issue</text>
<text x="355.2" y="278.6">Sheet</text>
</g>
<g font-size="1.7" fill="#6b6b6b">
<text x="275.5" y="235.7">Assembly Drawing</text>
<text x="359.6" y="235.7">Part Control Drawing</text>
</g>
</svg>
